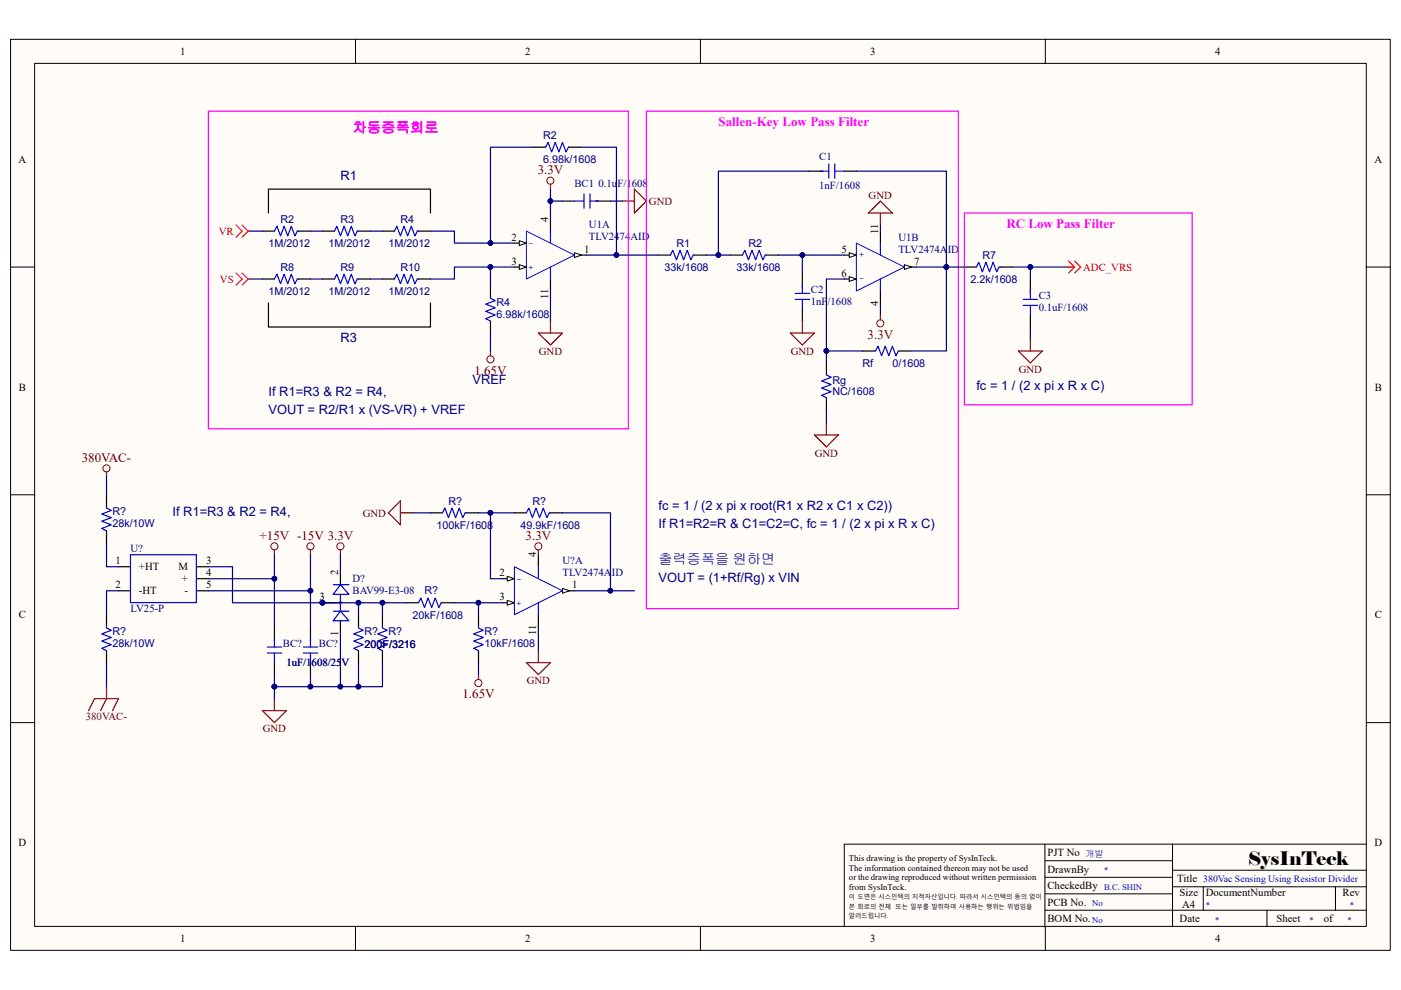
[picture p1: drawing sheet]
<svg xmlns="http://www.w3.org/2000/svg" width="297mm" height="210mm" viewBox="0 0 297 210" stroke-linecap="round" stroke-linejoin="round" font-family="sans-serif">
<path d="M2.3 8.4h292.5v193.2h-292.5z" fill="#fffcf8"/>
<path d="M2.2 8.3h292.6v193.3h-292.6z" fill="none" stroke="#000" stroke-width=".21"/>
<path d="M7.4 13.5h282.3v183h-282.3z" fill="#fffcf8"/>
<g fill="none" stroke="#000" stroke-width=".21">
<path d="M7.3 13.4h282.4v183.1h-282.4zM75.4 8.3v5.1M148.5 8.3v5.1M221.6 8.3v5.1M2.2 56.6h5.1M289.7 56.6h5.1M2.2 104.9h5.1M289.7 104.9h5.1M2.2 153.3h5.1M289.7 153.3h5.1M221.5 179v17.6M248.6 179v17.6"/>
<path d="M289.7 179h-110.7v17.6M75.4 196.5v5.1M148.5 196.5v5.1M221.5 193.1h68.2M221.5 189.6h27.1M221.5 186.1h27.1M221.5 182.6h27.1M221.6 196.5v5.1M248.6 188.1h41.1M248.6 184.6h41.1M255.1 188.1v5M268.6 193.1v3.5"/>
<path d="M283.1 188.1v5"/>
</g>
<path d="M50.1 47.7l1.2 1.3-1.2 1.3M50.1 57.9l1.2 1.3-1.2 1.3M51.3 47.7l1.3 1.3M51.3 57.9l1.3 1.3M52.6 49l-1.3 1.3M52.6 59.2l-1.3 1.3M52.6 49h.5M52.6 59.2h.5" fill="none" stroke="#f00" stroke-width=".25"/>
<g fill="none" stroke="#000" stroke-width=".25">
<path d="M112.9 31.2h2.5M120.5 31.2h2.6M55.6 49h2.6M55.6 59.2h2.6M63.3 49h2.5M63.3 59.2h2.5M68.4 49h2.5M68.4 59.2h2.5M76 49h2.5M76 59.2h2.5M81.1 49h2.5M81.1 59.2h2.5"/>
<path d="M88.7 49h2.6M88.7 59.2h2.6M119.2 42.7h2.6M126.9 42.7h2.5M186.7 49v2.6M191.7 56.6h2.6M104 60.5v2.5M104 68.1v2.5"/>
</g>
<path d="M115.4 31.2h.3l.5-1 .8 2 .7-2 .8 2 .7-2 .8 2 .5-1M58.2 49l.5-1 .8 2 .7-2 .8 2 .8-2 .7 2 .5-1h.3M58.2 59.2l.5-1 .8 2 .7-2 .8 2 .8-2 .7 2 .5-1h.3M70.9 49l.5-1 .8 2 .8-2 .7 2 .8-2 .7 2 .6-1h.2M70.9 59.2l.5-1 .8 2 .8-2 .7 2 .8-2 .7 2 .6-1h.2M83.6 49l.5-1 .8 2 .8-2 .7 2 .8-2 .8 2 .5-1h.2M83.6 59.2l.5-1 .8 2 .8-2 .7 2 .8-2 .8 2 .5-1h.2M121.8 42.7h2M123.8 41.1v3.1M125.1 42.7h1.8M125.1 41.1v3.1M104 63v.2l1 .6-2 .7 2 .8-2 .7 2 .8-2 .8 1 .5" fill="none" stroke="#000bff" stroke-width=".25"/>
<circle cx="104" cy="76.2" r=".75" fill="none" stroke="#800000" stroke-width=".21"/>
<path d="M132 42.7h2.5M134.5 40.1l2.6 2.6-2.6 2.5zM104 74.4v1.1" fill="none" stroke="#800000" stroke-width=".25"/>
<path d="M191.7 56.1l1.6 .5-1.6 .5z" fill="#fffcf8"/>
<path d="M191.7 56.1l1.6 .5-1.6 .5z" fill="none" stroke="#000" stroke-width=".21"/>
<path d="M179 54.1h2.6" fill="none" stroke="#000" stroke-width=".25"/>
<path d="M180 53.6l1.6 .5-1.6 .5z" fill="#fffcf8"/>
<path d="M180 53.6l1.6 .5-1.6 .5z" fill="none" stroke="#000" stroke-width=".21"/>
<path d="M179 59.2h2.6" fill="none" stroke="#000" stroke-width=".25"/>
<path d="M180 58.7l1.6 .5-1.6 .5z" fill="#fffcf8"/>
<path d="M180 58.7l1.6 .5-1.6 .5z" fill="none" stroke="#000" stroke-width=".21"/>
<path d="M171.4 36.3h2.5M179 36.3h2.6M116.7 59.2v2.5M121.8 54.1h2.5M186.7 61.7v2.6" fill="none" stroke="#000" stroke-width=".25"/>
<path d="M181.6 51.6l10.1 5-10.1 5.1z" fill="none" stroke="#000bff" stroke-width=".21"/>
<path d="M173.9 36.3h1.8M175.7 34.8v3M177 36.3h2M177 34.8v3M186.7 51.6v2.5M186.7 59.2v2.5" fill="none" stroke="#000bff" stroke-width=".25"/>
<path d="M121.8 53.6l1.5 .5-1.5 .5z" fill="#fffcf8"/>
<path d="M121.8 53.6l1.5 .5-1.5 .5z" fill="none" stroke="#000" stroke-width=".21"/>
<path d="M109.1 56.6h2.5" fill="none" stroke="#000" stroke-width=".25"/>
<path d="M110.1 56.1l1.5 .5-1.5 .5z" fill="#fffcf8"/>
<path d="M110.1 56.1l1.5 .5-1.5 .5z" fill="none" stroke="#000" stroke-width=".21"/>
<path d="M109.1 51.6h2.5" fill="none" stroke="#000" stroke-width=".25"/>
<path d="M110.1 51.1l1.5 .5-1.5 .5z" fill="#fffcf8"/>
<path d="M110.1 51.1l1.5 .5-1.5 .5z" fill="none" stroke="#000" stroke-width=".21"/>
<g fill="none" stroke="#000" stroke-width=".25">
<path d="M56.9 45.2v-5.1h34.4v5.1M116.7 46.5v2.5M139.6 54.1h2.5M147.2 54.1h2.6M154.9 54.1h2.5M162.5 54.1h2.5M170.1 57.9v2.6M204.5 56.6h2.5M212.1 56.6h2.5M218.5 59.2v2.5M56.9 64.3v5.1h34.4v-5.1M170.1 65.5v2.6"/>
<path d="M175.2 77v2.5M182.8 74.4h2.6M190.5 74.4h2.5M218.5 66.8v2.6M175.2 84.6v2.6M58.2 132.9v2.6M65.8 132.9v2.6M76 130.4v2.5M76 138v2.5M81.1 130.4v2.5M81.1 138v2.5M86.2 127.8h2.5"/>
<path d="M93.8 127.8h2.5M101.4 130.4v2.5M101.4 138v2.5M114.1 130.4v2.5M119.2 125.3h2.6M58.2 140.5v2.6M65.8 140.5v2.6"/>
</g>
<path d="M111.6 49l10.2 5.1-10.2 5.1z" fill="none" stroke="#000bff" stroke-width=".21"/>
<g fill="none" stroke="#000bff" stroke-width=".25">
<path d="M116.7 49v2.6M116.7 56.6v2.6M142.1 54.1l.5-1 .8 2 .8-2 .7 2 .8-2 .8 2 .5-1h.2M157.4 54.1l.5-1 .8 2 .7-2 .8 2 .8-2 .7 2 .5-1h.3M207 56.6l.5-1 .8 2.1 .7-2.1 .8 2.1 .8-2.1 .7 2.1 .5-1.1h.3M168.6 63.5h3.1M168.6 62.2h3.1M170.1 60.5v1.7M170.1 63.5v2M175.2 79.5l1 .5-2 .8 2 .8-2 .7 2 .8-2 .7 1 .5v.3M185.4 74.4h.2M185.6 74.4l.6-1 .7 2.1 .8-2.1 .7 2.1 .8-2.1 .8 2.1 .5-1.1"/>
<path d="M216.9 63.5h3.1M216.9 64.8h3.1M218.5 61.7v1.8M218.5 64.8v2M56.7 138.5h3M56.7 137.2h3M58.2 135.5v1.7M58.2 138.5v2M64.3 138.5h3M64.3 137.2h3M65.8 135.5v1.7M65.8 138.5v2"/>
<path d="M76 132.9v.3l1 .5-2 .8 2 .7-2 .8 2 .7-2 .8 1 .5M81.1 132.9v.3l1 .5-2 .8 2 .7-2 .8 2 .7-2 .8 1 .5M88.7 127.8l.5-1 .8 2.1 .8-2.1 .7 2.1 .8-2.1 .7 2.1 .6-1.1h.2M101.4 132.9v.3l1.1 .5-2.1 .8 2.1 .7-2.1 .8 2.1 .7-2.1 .8 1 .5"/>
</g>
<g fill="none" stroke="#800000" stroke-width=".25">
<path d="M116.7 39.1v1M184.1 45.2l2.6-2.5 2.5 2.5zM186.7 45.2v2.5M114.1 70.6h5.1l-2.5 2.6zM116.7 68.1v2.5M167.6 70.6h5.1l-2.6 2.6zM170.1 68.1v2.5M186.7 66.8v1M215.9 74.4h5.1l-2.5 2.6zM218.5 71.9v2.5M172.7 92.2h5.1l-2.6 2.6zM175.2 89.7v2.5"/>
<path d="M58.2 116.6v1.1M65.8 116.6v1.1M55.6 150.7h5.1l-2.5 2.6zM58.2 148.2v2.5"/>
</g>
<g fill="none" stroke="#800000" stroke-width=".21">
<circle cx="116.7" cy="38.3" r=".75"/>
<circle cx="186.6" cy="68.6" r=".74"/>
<circle cx="58.2" cy="115.9" r=".75"/>
<circle cx="65.8" cy="115.9" r=".75"/>
</g>
<path d="M226.1 56.6h1.8M226.6 55.4l1.3 1.2M227.9 55.4l1.2 1.2-1.2 1.3M227.9 56.6l-1.3 1.3" fill="none" stroke="#f00" stroke-width=".25"/>
<path d="M44.2 23.6h89v67.4h-89zM137.1 23.6h66.1v105.5h-66.1zM204.5 45.2h48.3v40.7h-48.3z" fill="none" stroke="#f0f" stroke-width=".25"/>
<path d="M119.2 124.8l1.6 .5-1.6 .5z" fill="#fffcf8"/>
<path d="M119.2 124.8l1.6 .5-1.6 .5z" fill="none" stroke="#000" stroke-width=".21"/>
<path d="M106.5 127.8h2.6" fill="none" stroke="#000" stroke-width=".25"/>
<path d="M107.5 127.3l1.6 .5-1.6 .6z" fill="#fffcf8"/>
<path d="M107.5 127.3l1.6 .5-1.6 .6z" fill="none" stroke="#000" stroke-width=".21"/>
<path d="M106.5 122.7h2.6" fill="none" stroke="#000" stroke-width=".25"/>
<path d="M107.5 122.2l1.6 .5-1.6 .6z" fill="#fffcf8"/>
<path d="M107.5 122.2l1.6 .5-1.6 .6z" fill="none" stroke="#000" stroke-width=".21"/>
<g fill="none" stroke="#000" stroke-width=".25">
<path d="M22.6 104.9v2.6M22.6 112.6v2.5M91.3 108.8h2.5M98.9 108.8h2.5M109.1 108.8h2.5M114.1 117.7v2.5M116.7 108.8h2.5M22.6 130.4v2.5M22.6 138v2.5M25.1 120.2h2.6M25.1 125.3h2.6M41.7 120.2h2.5"/>
<path d="M41.7 125.3h2.5M41.7 122.7h2.5M68.4 127.8h2.5M72.2 121.5v2.5M72.2 131.7v2.5"/>
</g>
<path d="M109.1 120.2l10.1 5.1-10.1 5.1z" fill="none" stroke="#000bff" stroke-width=".21"/>
<path d="M22.6 107.5v.3l1 .5-2 .7 2 .8-2 .8 2 .7-2 .8 1 .5M93.8 108.8l.5-1 .8 2 .7-2 .8 2 .8-2 .7 2 .5-1h.3M111.6 108.8l.5-1 .8 2 .7-2 .8 2 .8-2 .7 2 .6-1h.2M22.6 132.9v.3l1 .5-2 .8 2 .7-2 .8 2 .7-2 .8 1 .5M114.1 120.2v2.5M114.1 127.8v2.6" fill="none" stroke="#000bff" stroke-width=".25"/>
<g fill="none" stroke="#800000" stroke-width=".21">
<circle cx="22.6" cy="99.3" r=".75"/>
<circle cx="72.2" cy="115.9" r=".75"/>
<circle cx="114.1" cy="115.9" r=".75"/>
<circle cx="101.4" cy="144.9" r=".75"/>
</g>
<path d="M22.6 100.1v1M72.2 116.6v1.1M82.4 108.8l2.5-2.6v5.1zM84.9 108.8h2.6M114.1 116.6v1.1M114.1 138v2.5M18.8 150.7l1.2-2.5h5.1l-1.2 2.5M22.6 145.6v2.6l-1.3 2.5M101.4 143.1v1M111.6 140.5h5.1l-2.6 2.6z" fill="none" stroke="#800000" stroke-width=".25"/>
<g fill="#000080" stroke="#000080" stroke-width=".21">
<circle cx="68.4" cy="127.8" r=".49"/>
<circle cx="104" cy="56.6" r=".5"/>
<circle cx="104" cy="51.5" r=".5"/>
<circle cx="130.7" cy="54.1" r=".49"/>
<circle cx="116.7" cy="42.6" r=".49"/>
<circle cx="152.3" cy="54.1" r=".49"/>
<circle cx="170.1" cy="54.1" r=".49"/>
<circle cx="200.6" cy="56.6" r=".49"/>
<circle cx="218.4" cy="56.6" r=".5"/>
<circle cx="175.2" cy="74.4" r=".5"/>
<circle cx="58.2" cy="145.6" r=".49"/>
<circle cx="58.2" cy="122.7" r=".49"/>
<circle cx="65.8" cy="125.3" r=".5"/>
<circle cx="101.4" cy="127.8" r=".49"/>
<circle cx="104" cy="108.8" r=".5"/>
<circle cx="129.4" cy="125.3" r=".49"/>
<circle cx="65.8" cy="145.6" r=".5"/>
<circle cx="72.2" cy="145.6" r=".49"/>
<circle cx="76" cy="145.6" r=".5"/>
<circle cx="76" cy="127.8" r=".5"/>
<circle cx="81.1" cy="127.8" r=".49"/>
</g>
<g fill="none" stroke="#00f" stroke-width=".25">
<path d="M27.7 117.7h13.9v10.1h-13.9zM70.7 129.6h3.3M70.7 124h3.3M70.9 127.8h1.3M72.2 129.6l1.8 2.1h-3.3zM72.2 124l1.8 2.1h-3.3zM72.2 126.1v3.5"/>
<circle cx="72.2" cy="127.8" r=".19"/>
</g>
<g fill="none" stroke="#000080" stroke-width=".25">
<path d="M112.9 31.2h-8.9v20.4M123.1 31.2h7.6v22.9h-6.4M171.4 36.3h-19.1v17.8M181.6 36.3h19.1v20.3h-6.4M53.1 59.2h2.5M53.1 49h2.5M65.8 59.2h2.6M65.8 49h2.6M78.5 59.2h2.6M78.5 49h2.6M91.3 49h5v2.6h12.8M104 56.6v3.9"/>
<path d="M109.1 56.6h-12.8v2.6h-5M116.7 40.1v2.6h2.5M116.7 42.7v3.8M129.4 42.7h2.6M130.7 54.1h8.9M149.8 54.1h5.1M165 54.1h14M170.1 54.1v3.8M179 59.2h-3.8v17.8M186.7 47.7v1.3M204.5 56.6h-3.8v17.8h-7.7M214.6 56.6h3.9v2.6"/>
<path d="M218.5 56.6h7.6M104 70.6v3.8M116.7 61.7v6.4M175.2 74.4h7.6M186.7 64.3v2.5M218.5 69.4v2.5M175.2 87.2v2.5M22.6 115.1v5.1h2.5M22.6 101.1v3.8M58.2 117.7v15.2M65.8 117.7v15.2M72.2 117.7v3.8"/>
<path d="M87.5 108.8h3.8M101.4 108.8h2.6v13.9h2.5M104 108.8h5.1M119.2 108.8h10.2v16.5h-7.6M25.1 125.3h-2.5v5.1M44.2 120.2h5.1v7.6h31.8v2.6M44.2 125.3h21.6M44.2 122.7h14M72.2 134.2v11.4M76 127.8v2.6M81.1 127.8h5.1M96.3 127.8h10.2"/>
<path d="M101.4 127.8v2.6M114.1 132.9v5.1M129.4 125.3h5.1M22.6 140.5v5.1M58.2 143.1v5.1M65.8 143.1v2.5h-7.6M76 140.5v5.1h-10.2M81.1 140.5v5.1h-5.1M101.4 140.5v2.6"/>
</g>
<text font-size="3.9" x="264.6" y="183.4">SysInTeck</text>
<text font-size="3" fill="#f0f" x="74.7" y="28.1">차동증폭회로</text>
<text font-size="3" fill="#000080" x="139.6" y="119.6">출력증폭을 원하면</text>
<g font-size="2.8" fill="#f0f">
<text x="152.3" y="26.8">Sallen-Key Low Pass Filter</text>
<text x="213.4" y="48.4">RC Low Pass Filter</text>
</g>
<g font-size="2.8" fill="#800000">
<text x="114" y="37">3.3V</text>
<text x="184" y="71.8">3.3V</text>
<text x="100.6" y="79.4">1.65V</text>
<text x="17.3" y="98">380VAC-</text>
<text x="55.1" y="114.5">+15V -15V 3.3V</text>
<text x="111.4" y="114.5">3.3V</text>
<text x="98" y="148.1">1.65V</text>
</g>
<g font-size="2.7" fill="#000080">
<text x="72.2" y="38.3">R1</text>
<text x="72.2" y="72.6">R3</text>
<text x="100.2" y="81.5">VREF</text>
<text x="207" y="82.8">fc = 1 / (2 x pi x R x C)</text>
<text x="56.9" y="84.1">If R1=R3 &amp; R2 = R4,</text>
<text x="56.9" y="87.9">VOUT = R2/R1 x (VS-VR) + VREF</text>
<text x="36.6" y="109.5">If R1=R3 &amp; R2 = R4,</text>
<text x="139.6" y="108.2">fc = 1 / (2 x pi x root(R1 x R2 x C1 x C2))</text>
<text x="139.6" y="112">If R1=R2=R &amp; C1=C2=C, fc = 1 / (2 x pi x R x C)</text>
<text x="139.6" y="123.5">VOUT = (1+Rf/Rg) x VIN</text>
</g>
<g font-size="2.3">
<text x="38.2" y="11.7">1</text>
<text x="111.4" y="11.7">2</text>
<text x="184.5" y="11.7">3</text>
<text x="257.6" y="11.7">4</text>
<text x="4" y="34.5">A</text>
<text x="291.4" y="34.5">A</text>
<text x="116.2" y="47" transform="rotate(-90 116.2 47)">4</text>
<text x="108.4" y="51.1">2</text>
<text x="123.8" y="53.6">1</text>
<text x="178.4" y="53.6">5</text>
<text x="186.2" y="49.5" transform="rotate(-90 186.2 49.5)">11</text>
<text x="108.4" y="56.2">3</text>
<text x="178.4" y="58.7">6</text>
<text x="193.8" y="56.2">7</text>
<text x="116.2" y="63.4" transform="rotate(-90 116.2 63.4)">11</text>
<text x="186.2" y="64.9" transform="rotate(-90 186.2 64.9)">4</text>
<text x="4" y="82.8">B</text>
<text x="291.5" y="82.8">B</text>
<text x="24.5" y="119.7">1</text>
<text x="43.7" y="119.7">3</text>
<text x="113.7" y="118.2" transform="rotate(-90 113.7 118.2)">4</text>
<text x="24.5" y="124.8">2</text>
<text x="29.5" y="121">+HT</text>
<text x="37.8" y="121">M</text>
<text x="38.6" y="123.5">+</text>
<text x="43.7" y="122.3">4</text>
<text x="43.7" y="124.8">5</text>
<text x="71.7" y="122" transform="rotate(-90 71.7 122)">2</text>
<text x="105.9" y="122.3">2</text>
<text x="121.3" y="124.8">1</text>
<text x="4" y="131.2">C</text>
<text x="29.5" y="126.1">-HT</text>
<text x="39.1" y="126.1">-</text>
<text x="67.7" y="127.4">3</text>
<text x="105.9" y="127.4">3</text>
<text x="291.5" y="131.2">C</text>
<text x="71.7" y="134.9" transform="rotate(-90 71.7 134.9)">1</text>
<text x="113.7" y="134.6" transform="rotate(-90 113.7 134.6)">11</text>
<text x="4" y="179.5">D</text>
<text x="291.4" y="179.5">D</text>
<text x="222.1" y="181.6">PJT No</text>
<text x="222.1" y="185.1">DrawnBy</text>
<text x="222.1" y="188.6">CheckedBy</text>
<text x="249.6" y="187.1">Title 380Vac Sensing Using Resistor Divider</text>
<text x="250.1" y="190.1">Size</text>
<text x="255.6" y="190.1">DocumentNumber</text>
<text x="284.7" y="190.1">Rev</text>
<text x="222.1" y="195.6">BOM No.</text>
<text x="222.1" y="192.1">PCB No.</text>
<text x="250.1" y="195.6">Date</text>
<text x="250.6" y="192.6">A4</text>
<text x="270.6" y="195.6">Sheet</text>
<text x="280.7" y="195.6">of</text>
<text x="38.2" y="199.8">1</text>
<text x="111.4" y="199.8">2</text>
<text x="184.5" y="199.8">3</text>
<text x="257.6" y="199.8">4</text>
</g>
<g font-size="2.3" fill="#000080">
<text x="115.2" y="29.5">R2</text>
<text x="115.2" y="34.5">6.98k/1608</text>
<text x="173.7" y="34">C1</text>
<text x="121.8" y="39.6">BC1 0.1uF/1608</text>
<text x="173.7" y="40.1">1nF/1608</text>
<text x="59.5" y="47.3">R2</text>
<text x="72.2" y="47.3">R3</text>
<text x="84.9" y="47.3">R4</text>
<text x="56.9" y="52.3">1M/2012</text>
<text x="69.7" y="52.3">1M/2012</text>
<text x="82.4" y="52.3">1M/2012</text>
<text x="124.9" y="48.3">U1A</text>
<text x="124.9" y="50.8">TLV2474AID</text>
<text x="143.4" y="52.3">R1</text>
<text x="158.7" y="52.3">R2</text>
<text x="190.5" y="51.1">U1B</text>
<text x="190.5" y="53.6">TLV2474AID</text>
<text x="59.5" y="57.4">R8</text>
<text x="72.2" y="57.4">R9</text>
<text x="84.9" y="57.4">R10</text>
<text x="140.9" y="57.4">33k/1608</text>
<text x="156.1" y="57.4">33k/1608</text>
<text x="205.7" y="60">2.2k/1608</text>
<text x="208.3" y="54.9">R7</text>
<text x="56.9" y="62.5">1M/2012</text>
<text x="69.7" y="62.5">1M/2012</text>
<text x="82.4" y="62.5">1M/2012</text>
<text x="105.3" y="64.8">R4</text>
<text x="171.9" y="62.3">C2</text>
<text x="171.9" y="64.8">1nF/1608</text>
<text x="220.2" y="63.5">C3</text>
<text x="105.3" y="67.4">6.98k/1608</text>
<text x="220.2" y="66.1">0.1uF/1608</text>
<text x="182.9" y="77.8">Rf</text>
<text x="189.2" y="77.8">0/1608</text>
<text x="176.5" y="81.3">Rg</text>
<text x="176.5" y="83.9">NC/1608</text>
<text x="95.1" y="107">R?</text>
<text x="112.9" y="107">R?</text>
<text x="23.9" y="109.3">R?</text>
<text x="23.9" y="111.9">28k/10W</text>
<text x="92.5" y="112.1">100kF/1608</text>
<text x="110.4" y="112.1">49.9kF/1608</text>
<text x="27.7" y="117.2">U?</text>
<text x="119.2" y="119.7">U?A</text>
<text x="74.7" y="123.5">D?</text>
<text x="119.2" y="122.3">TLV2474AID</text>
<text x="27.7" y="129.9">LV25-P</text>
<text x="74.7" y="126.1">BAV99-E3-08</text>
<text x="87.5" y="131.2">20kF/1608</text>
<text x="90" y="126.1">R?</text>
<text x="23.9" y="134.7">R?</text>
<text x="23.9" y="137.3">28k/10W</text>
<text x="60" y="137.3">BC?</text>
<text x="67.6" y="137.3">BC?</text>
<text x="77.3" y="134.7">R?</text>
<text x="77.3" y="137.5">200F/3216</text>
<text x="82.4" y="134.7">R?</text>
<text x="102.7" y="134.7">R?</text>
<text x="102.7" y="137.3">10kF/1608</text>
<text x="60.7" y="141.3">1uF/1608/25V</text>
</g>
<g font-size="2.3" fill="#800000">
<text x="137.6" y="43.4">GND</text>
<text x="184.2" y="42.2">GND</text>
<text x="114.2" y="75.2">GND</text>
<text x="167.6" y="75.2">GND</text>
<text x="216" y="79">GND</text>
<text x="172.7" y="96.8">GND</text>
<text x="76.9" y="109.6">GND</text>
<text x="111.7" y="145.2">GND</text>
<text x="18.2" y="152.8">380VAC-</text>
<text x="55.7" y="155.3">GND</text>
</g>
<g font-size="2.3" fill="#f00">
<text x="46.4" y="49.8">VR</text>
<text x="46.6" y="60">VS</text>
<text x="229.7" y="57.4">ADC_VRS</text>
</g>
<g font-size="2" fill="#000080">
<text x="113.2" y="51.2" transform="rotate(180 113.2 51.2)">-</text>
<text x="113.2" y="56.2" transform="rotate(180 113.2 56.2)">+</text>
<text x="182.1" y="59.6">-</text>
<text x="182.1" y="54.5">+</text>
<text x="110.6" y="122.3" transform="rotate(180 110.6 122.3)">-</text>
<text x="110.7" y="127.4" transform="rotate(180 110.7 127.4)">+</text>
</g>
<text font-size="2" fill="#00f" x="230.1" y="181.7">개발</text>
<g font-size="1.8">
<text x="180" y="182.7">This drawing is the property of SysInTeck.</text>
<text x="180" y="184.7">The information contained thereon may not be used</text>
<text x="180" y="186.7">or the drawing reproduced without written permission</text>
<text x="180" y="188.7">from SysInTeck.</text>
</g>
<g font-size="1.8" fill="#00f">
<text x="234.1" y="185.2">*</text>
<text x="234.1" y="188.7">B.C. SHIN</text>
<text x="231.6" y="192.2">No</text>
<text x="231.6" y="195.7">No</text>
<text x="255.6" y="192.7">*</text>
<text x="257.6" y="195.7">*</text>
<text x="277.7" y="195.7">*</text>
<text x="285.7" y="195.7">*</text>
<text x="286.2" y="192.7">*</text>
</g>
<g font-size="1.3">
<text x="180" y="190.8">이 도면은 시스인텍의 지적자산입니다. 따라서 시스인텍의 동의 없이</text>
<text x="180" y="192.8">본 회로의 전체</text>
<text x="180" y="194.8">알려드립니다.</text>
<text x="189.9" y="192.8">또는 일부를 발취하여 사용하는 행위는 위법임을</text>
</g>
</svg>
